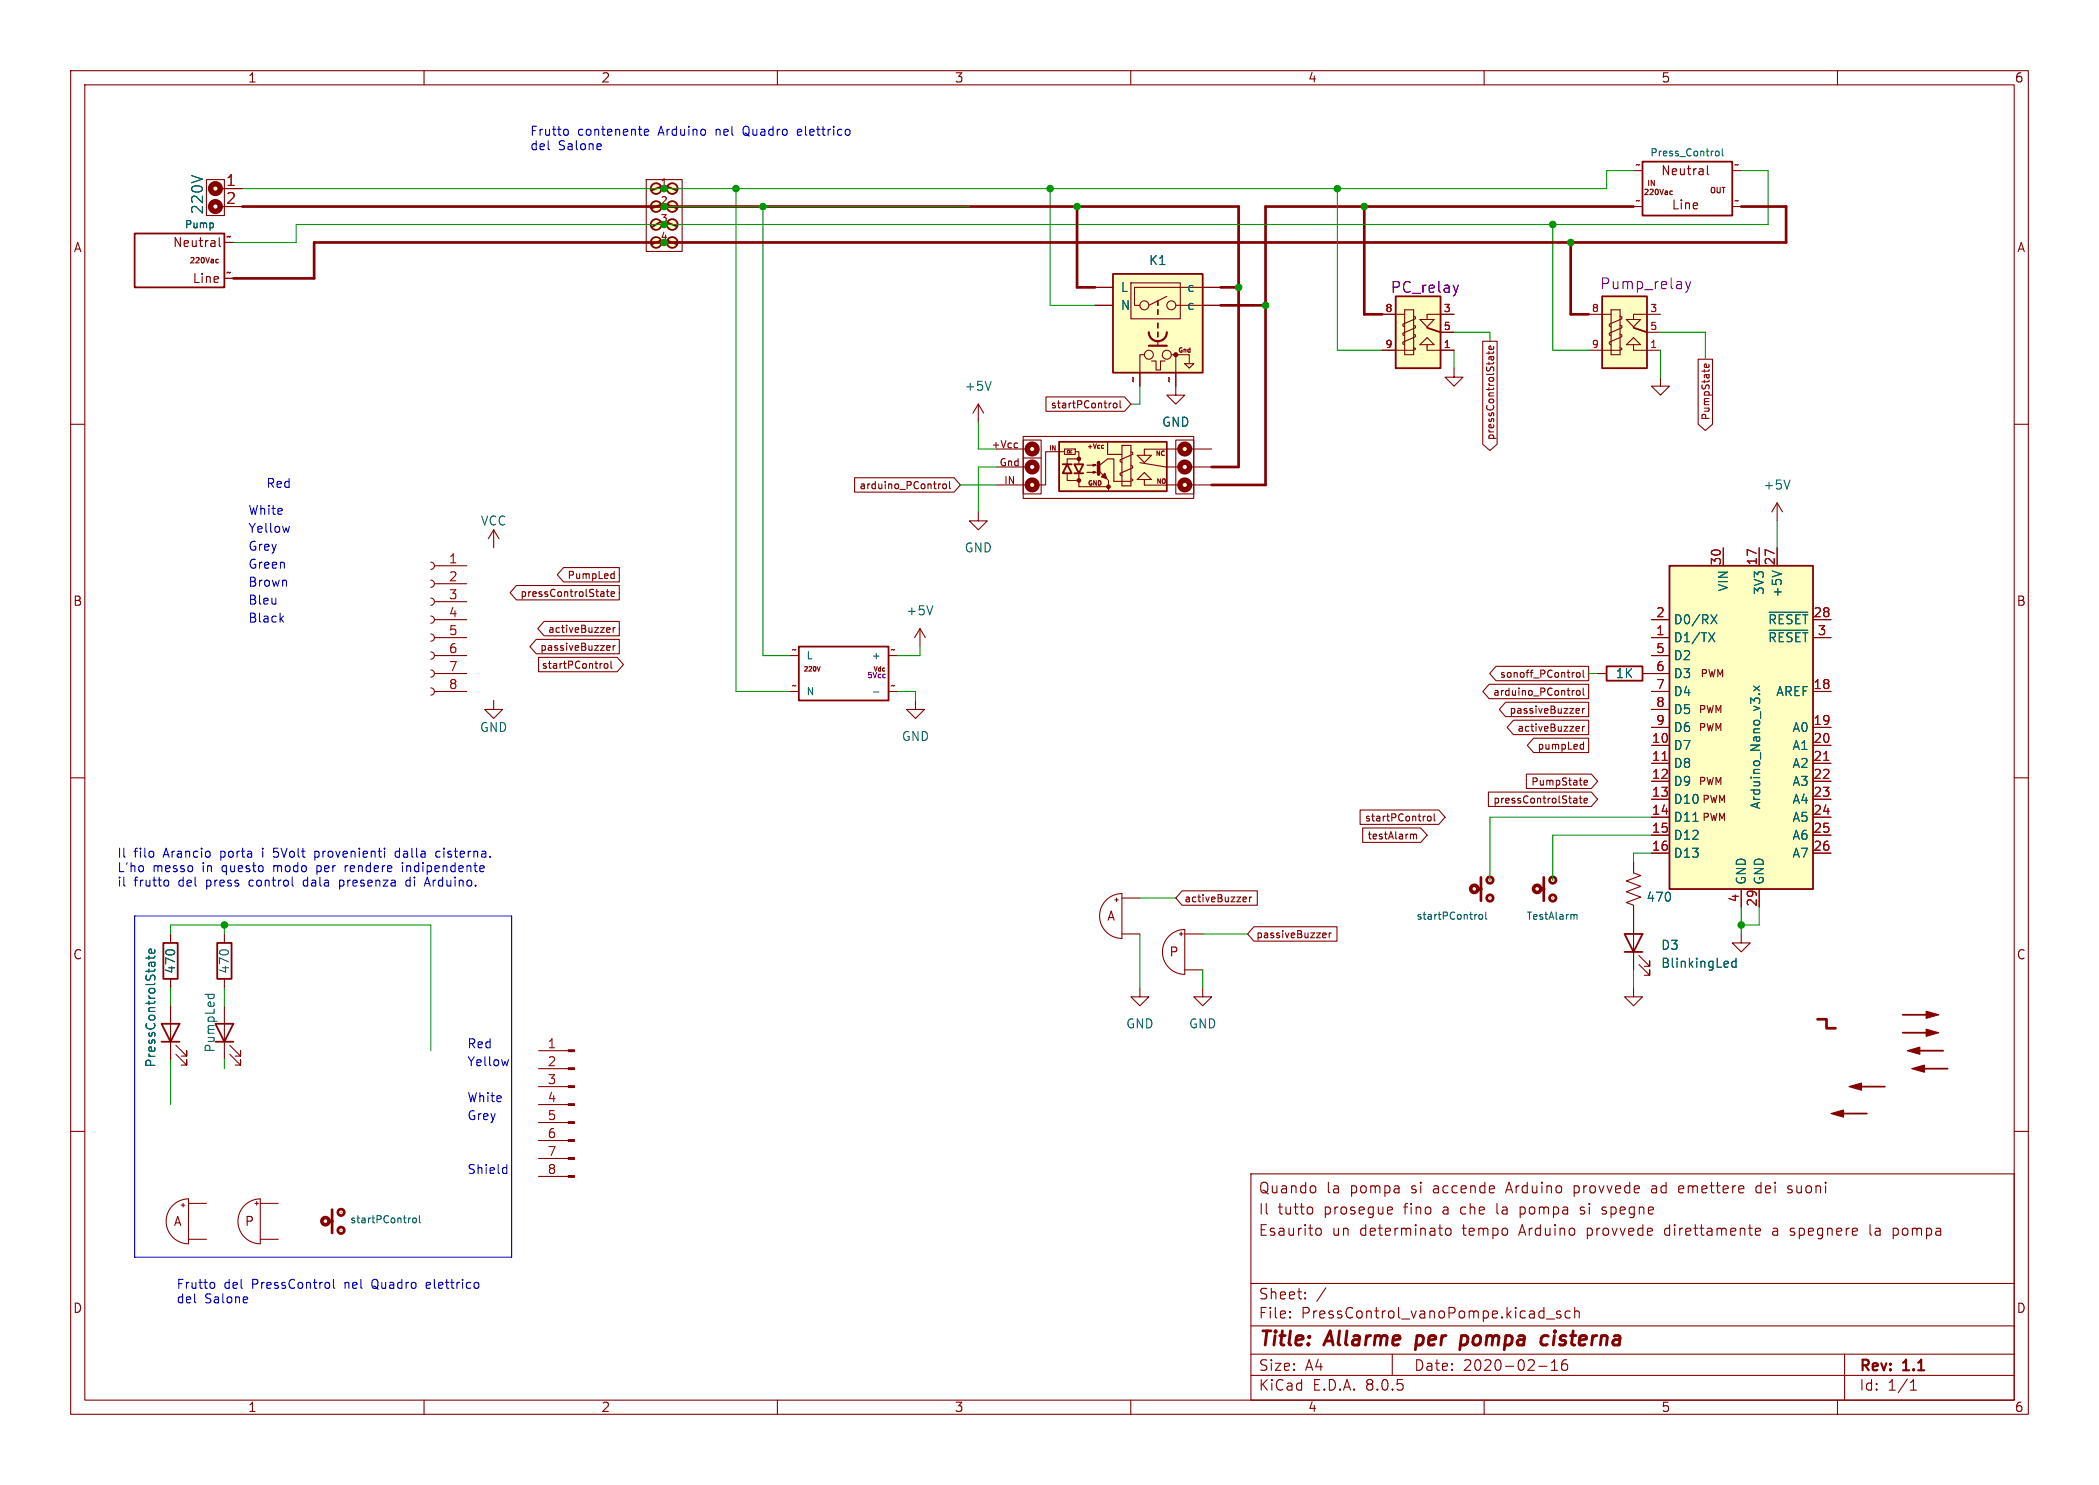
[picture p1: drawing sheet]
<svg xmlns="http://www.w3.org/2000/svg" width="297mm" height="210mm" viewBox="0 0 297 210" stroke-linecap="round" stroke-linejoin="round" font-family="sans-serif">
<g fill="none" stroke="#840000" stroke-width=".15">
<path d="M10 10h277v190h-277zM12 12h273v186h-273zM60 10v2M110 10v2M160 10v2M210 10v2M260 10v2M10 60h2M285 60h2M10 110h2M285 110h2M219.7 124.5h.1"/>
<path d="M219.7 127h.1M10 160h2M76.2 158.8h4.2M76.2 156.2h4.2M76.2 153.7h4.2M76.2 151.1h4.2M76.2 148.6h4.2M285 160h2M76.2 166.4h4.2M76.2 163.8h4.2M76.2 161.3h4.2M177 166h108v32h-108z"/>
<path d="M185.5 170.7l.2 .3v.4l-.2 .3M186 167.8l.2 .2v.4l-.2 .2M186.3 173.8a.41 .41 0 0 1 .7 .2v.4a.41 .41 0 0 1-.7 .2M196.5 170.7l.5 .1v.3l-.7 .1M197 171.6l-.5 .1M204.6 173.8a.41 .41 0 0 1 .4-.1 .41 .41 0 0 1 .3 .3v.4a.41 .41 0 0 1-.4 .3 .41 .41 0 0 1-.4-.3zM215.1 170.7v1.5M215.1 171.6l.1 .1M215.2 170.7l-.1 .1M223.6 171.6l.4 .1M223.8 170.7l-.2 .2 .1 .2 .1 .1M226.7 171.6l.4 .1"/>
<path d="M227.1 170.7l-.4 .1v.1v.2l.4 .1M233.7 168.2v.1v.3M238 167.7h-.3l-.2 .2 .1 .7 .4 .1M238.2 168.1l-.7 .1M248.4 174.2l.7-.1-.1-.3-.4-.1-.2 .2 .1 .7 .1 .1 .4-.1M249 167.7l-.4 .1-.1 .2v.6l.2 .1h.3M250.9 174.2l-.1 .1 .1 .3M253 168.6l.1 .1 .4-.1M253.3 174.6l.4 .1M253.3 174l.2 .2M253.5 173.7l-.2 .2M253.5 167.8l-.3-.1-.2 .2v.2l.5 .2"/>
<path d="M264.6 173.2v1.3l.2 .2M267.9 173.8l.1-.1 .5 .1M267.9 174.6l.1 .1 .5-.1M267.9 173.7v1.5M60 198v2M110 198v2M160 198v2M177 194.5h108M177 191.5h108M177 187.5h108M177 181.5h108M182.5 186.3h.1l-.1 .1"/>
<path d="M182.5 186.3v.1M182.5 185.5v.1M182.5 185.5h.1l-.1 .1M184.7 183.6v.1M184.7 183.6h-.1l.1 .1M184.7 182.8v.1M184.7 182.8h-.1l.1 .1M187.6 182.1l-1.3 2M197 191.5v3M210 198v2M217.7 193.2h1.2M218.8 186.5h1.2"/>
<path d="M219.5 193.8h.9M219.5 192.7l.5-.4v1.5M220.8 185.5l-.3-.1-.3 .2 .1 .2 .5 .2 .1 .1-.1 .2-.1 .1-.5-.1M221.7 192.3a.59 .59 0 0 0-.7 .6v.6l.1 .2 .4 .1 .2-.1 .1-.5-.1-.3h-.5l-.2 .3M222.2 185.5l-.5-.1-.2 .3v.4l.1 .2 .1 .1 .5-.1M222.8 185.5a.37 .37 0 0 1 .7 .1v.8M222.8 184.9v1.5M260 198v2M261 191.5v6.5M270.3 196.6h.9M270.3 195.5l.4-.4v1.5"/>
</g>
<path d="M200.5 188.9l-.2 2M206.6 190.1l.2 .1 .6-.1M206.8 189l.2-.1 .6 .1M218.3 189l.2-.1 .6 .1M218.9 190.1l-.6 .1M219.9 188.9l-.1 1.3" fill="none" stroke="#840000" stroke-width=".4"/>
<g fill="#840000" stroke="#840000" stroke-width=".15">
<path d="M80.4 166.2h.9v.3h-.9z"/>
<path d="M80.4 163.7h.9v.3h-.9z"/>
<path d="M80.4 161.2h.9v.2h-.9z"/>
<path d="M80.4 158.6h.9v.3h-.9z"/>
<path d="M80.4 156.1h.9v.2h-.9z"/>
<path d="M80.4 153.5h.9v.3h-.9z"/>
<path d="M80.4 151h.9v.3h-.9z"/>
<path d="M80.4 148.5h.9v.2h-.9z"/>
</g>
<g fill="none" stroke="#840000" stroke-width=".38">
<path d="M218.4 124.1v3.3"/>
<circle cx="219.7" cy="124.5" r=".46"/>
<circle cx="219.7" cy="127" r=".46"/>
</g>
<g fill="none" stroke="#840000" stroke-width=".51">
<path d="M218.1 125.7h.3"/>
<circle cx="217.5" cy="125.7" r=".51"/>
</g>
<path d="M222.7 129.5l.2-.2 .2 .1v.6" fill="none" stroke="#006464" stroke-width=".15"/>
<path d="M157.5 38.7h12.7v14h-12.7z" fill="#ffffc2"/>
<g fill="none" stroke="#840000" stroke-width=".15">
<path d="M91.4 25.4h5.1v10.2h-5.1zM154.9 43.2h2.6M154.9 40.6h2.6M160 40h7v5.1h-7zM161.9 50.2h-.6v2.5M162.9 51.1h.7v1.2h.6v-1.2h.6M163.8 48.3v.6M165.1 41.9l-2.5 1.3M165.7 50.2h.7v2.5M166.4 50.2h1.9v1.2M166.4 54.6v1.3h1.2l-1.2 1.3-1.3-1.3h1.3M166.4 43.2h6.3"/>
<path d="M167.6 51.4h1.3l-.6 .7zM172.7 40.6h-12.2v2.6h.8M138.4 72.4v1.3h1.3l-1.3 1.2-1.2-1.2h1.2M111.8 92.7h1.2M111.8 97.8h1.2M116.1 94.3l-.3 .6M125.7 92.7h1.3M125.7 97.8h1.3M130.2 88.9l-.8 1.3M130.2 88.9v2.5M130.2 88.9l.7 1.3"/>
<circle cx="161.9" cy="43.2" r=".63"/>
<circle cx="162.6" cy="50.2" r=".63"/>
<circle cx="165.1" cy="50.2" r=".63"/>
<circle cx="165.7" cy="43.2" r=".63"/>
</g>
<g fill="none" stroke="#840000" stroke-width=".25">
<path d="M93.5 31.4l-1.3 .7M93.5 34l-1.3 .5M93.5 29l-1.3 .5M93.5 26.4l-1.3 .5M94.5 34l1.3 .5M94.5 31.5l1.3 .5M94.5 29l1.3 .5M94.5 26.4l1.3 .5M157.5 38.7h12.7v14h-12.7zM163.8 42.5v.7M163.8 43.8v.7M163.8 45.7v.7"/>
<path d="M163.8 47v.6M113 91.4h12.7v7.7h-12.7z"/>
<circle cx="92.8" cy="34.3" r=".76"/>
<circle cx="92.8" cy="29.2" r=".76"/>
<circle cx="92.8" cy="26.7" r=".76"/>
<circle cx="92.8" cy="31.7" r=".76"/>
<circle cx="95.1" cy="29.2" r=".76"/>
<circle cx="95.1" cy="34.3" r=".76"/>
<circle cx="95.1" cy="31.7" r=".76"/>
<circle cx="95.1" cy="26.7" r=".76"/>
</g>
<path d="M162.6 47a1.27 1.27 0 0 0 1.2 1.3 1.27 1.27 0 0 0 1.3-1.3M162.6 48.9h2.5" fill="none" stroke="#840000" stroke-width=".3"/>
<circle cx="166.4" cy="50.2" r=".28" fill="#840000" stroke="#840000" stroke-width=".15"/>
<path d="M123.6 97.9h.8M132 85.7l-.4 1.2" fill="none" stroke="#006464" stroke-width=".15"/>
<g fill="#ffffc2" stroke="#ffffc2" stroke-width=".14">
<circle cx="92.8" cy="34.3" r=".76"/>
<circle cx="92.8" cy="31.7" r=".76"/>
<circle cx="92.8" cy="29.2" r=".76"/>
<circle cx="92.8" cy="26.7" r=".76"/>
<circle cx="95.1" cy="34.3" r=".76"/>
<circle cx="95.1" cy="31.7" r=".76"/>
<circle cx="95.1" cy="29.2" r=".76"/>
<circle cx="95.1" cy="26.7" r=".76"/>
<circle cx="146" cy="68.6" r=".69"/>
<circle cx="146" cy="63.5" r=".69"/>
<circle cx="167.6" cy="68.6" r=".69"/>
<circle cx="167.6" cy="63.5" r=".69"/>
</g>
<path d="M149.9 62.5h15.2v7h-15.2z" fill="#ffffc2"/>
<g fill="none" stroke="#840000" stroke-width=".15">
<path d="M141 68.6h4.4M141 66h4.4M141 63.5h4.4M144 65.2h.1M144 62.7l-.3-.1-.2 .2 .1 .5h.4M144.1 64.9v1M144.1 65.8l-.1 .1M144.8 61.7h24.1v8.8h-24.1zM144.8 62.2h2.5v7.7h-2.5zM144.8 64.8h2.5M150.6 63.9h-2.6v4.7h-1.3M150.6 63.5h1.5v.8h-1.5z"/>
<path d="M151 66.9v1h1.7M152.1 63.9h.6v1.8M152.7 66.9v1.9h4.1M152.7 64.9h-1.7v.8M153.8 66.8h1.3l-.4 .1v-.2l.4 .1M153.8 65.8h1.3l-.4 .1v-.2l.4 .1M155.4 65.9l1.3-1h.9v3.2h2.4l.3-.2v-.1l-.3-.1M156 63h.2M156.2 63.4h-.2M156.7 62.6v1.7h2M156.8 67.9v1.6M158.7 63h1.3v5.7h-1.3z"/>
<path d="M160 65.8l.3 .1v.3l-1.8 .7v.3l.2 .1M160 63.9l.3 .1v.3l-1.8 .7v.3l.2 .1M160.9 67.8l1-1 1 1zM160.9 64.4h2l-1 1zM161.3 65.4l3.8 .7M161.9 67.8v.8h4.9M165.1 66h1.8M165.1 63.5h1.9M165.1 63.5h-3.2v.9M166.4 62.2h2.5v7.7h-2.5zM168.3 68.6h3.1M168.3 66h3.1"/>
<path d="M168.3 63.5h3.1M129.5 99.1v1.2h1.3l-1.3 1.3-1.2-1.3h1.2M24.1 132.1v1.3M24.1 138.4v1.3M31.7 132.1v1.3M31.7 138.4v1.3M231.1 139.7v1.3h1.3l-1.3 1.2-1.2-1.2h1.2M231.1 121.9v1.5l1.1 .4-2.1 .8 2.1 .7-2.1 .8 2.1 .8-2.1 .7 1 .4v1.5M24.1 142.2v7.7M24.9 149.1l1.5 1.5v-.7v.7h-.7M24.9 147.8l1.5 1.6v-.8v.8h-.7M31.7 142.2v7.7"/>
<path d="M32.5 149.1l1.5 1.5v-.7v.7h-.7M32.5 147.8l1.5 1.6v-.8v.8h-.7M24.4 170.5a3.2 3.2 0 0 1 2.3-1v6.4a3.2 3.2 0 0 1-2.9-2 3.2 3.2 0 0 1 .6-3.4zM25.7 170.4h.5M25.9 170.2v.5M26.7 170.2h2.5M26.7 175.3h2.5M34.6 170.5a3.2 3.2 0 0 1 2.2-1v6.4a3.2 3.2 0 0 1-2.9-2 3.2 3.2 0 0 1 .7-3.4zM36.1 170.2h.5M36.3 169.9v.5M36.8 170.2h2.6M36.8 175.3h2.6"/>
<path d="M48.3 171.5h.1M48.3 174h.1"/>
</g>
<g fill="none" stroke="#840000" stroke-width=".76">
<circle cx="146" cy="68.6" r=".69"/>
<circle cx="146" cy="66" r=".69"/>
<circle cx="146" cy="63.5" r=".69"/>
<circle cx="167.6" cy="68.6" r=".69"/>
<circle cx="167.6" cy="66" r=".69"/>
<circle cx="167.6" cy="63.5" r=".69"/>
</g>
<g fill="none" stroke="#840000" stroke-width=".25">
<path d="M149.9 62.5h15.2v7h-15.2zM150.4 65.7h1.2M151 65.7l.6 1.2h-1.2zM152 65.7h1.3l-.6 1.2zM152 66.9h1.3M23.1 133.4h2v5h-2zM30.7 133.4h2.1v5h-2.1zM22.9 144.8h2.5l-1.3 2.5zM22.9 147.3h2.5M30.5 144.8h2.5l-1.3 2.5zM30.5 147.3h2.5M260.1 157.5h4.1"/>
<path d="M262.6 153.7h4.1M269.2 143.5h4.1M269.2 146.1h4.1M270.9 148.6h4.1M271.5 151.1h4.1"/>
</g>
<g fill="#840000" stroke="#840000" stroke-width=".15">
<path d="M155.6 66.7l1.2 1.2z"/>
<path d="M155.8 67.4l.5-.5 .3 .8z"/>
<path d="M272.5 143l1.8 .5-1.8 .5z"/>
<path d="M269.9 148.6l1.8-.5v1z"/>
<path d="M272.5 145.5l1.8 .6-1.8 .5z"/>
<path d="M261.6 153.7l1.8-.5v1z"/>
<path d="M259.1 157.5l1.8-.5v1z"/>
<path d="M270.5 151.1l1.8-.5v1z"/>
<circle cx="152.7" cy="67.9" r=".25"/>
<circle cx="152.7" cy="64.9" r=".25"/>
<circle cx="156.8" cy="68.8" r=".25"/>
</g>
<g fill="none" stroke="#840000" stroke-width=".51">
<path d="M155.4 65.4v1.7M46.6 172.7h.4"/>
<circle cx="46.1" cy="172.7" r=".51"/>
</g>
<g fill="none" stroke="#840000" stroke-width=".38">
<path d="M47 171.1v3.3"/>
<circle cx="48.3" cy="171.5" r=".46"/>
<circle cx="48.3" cy="174" r=".46"/>
</g>
<path d="M21.1 135.2v.5M21.4 136.1v.1M21.9 136.1v.1M21.9 134.3v.3l-.2 .2h-.6v-.5l.3-.1 .1 .6M21.9 136.1h-.6l-.2 .2M21.9 135.2v.2l-.2 .1h-1.1M29 140.6h1.3M29.5 140.6v.4M30.2 140.6l.1 .4M58.5 172.3h.2l.2 .1v.3l-.2 .2h-.2l-.1-.2zM59.4 171.9v.9l.1 .1" fill="none" stroke="#006464" stroke-width=".15"/>
<path d="M236.2 80h20.3v45.7h-20.3z" fill="#ffffc2"/>
<path d="M19 33h12.7v7.6h-12.7zM232.4 22.9h12.7v7.6h-12.7zM227.3 94.2h5.1v2.1h-5.1zM236.2 80h20.3v45.7h-20.3zM229.9 132.1h2.5l-1.3 2.5zM229.9 134.6h2.5" fill="none" stroke="#840000" stroke-width=".25"/>
<g fill="none" stroke="#840000" stroke-width=".15">
<path d="M30.6 37.1h.3M30.6 36.7h.3M31.7 39.4h1.3M31.7 34.3h1.3M231.1 29.2h1.3M231.1 24.1h1.3M236.3 27.5h.3M236.3 27.1h.3M245.1 29.2h1.3M245.1 24.1h1.3M234.9 53.3v1.3h1.3l-1.3 1.3-1.2-1.3h1.2M61 79.5a.51 .51 0 0 1 .5 .5 .51 .51 0 0 1-.5 .5"/>
<path d="M69.8 74.9l.8 1.3M69.8 74.9v2.6M69.8 74.9l-.7 1.3M243.8 77.5v2.5M248.9 77.5v2.5M251.5 71.1v2.6M251.5 77.5v2.5M251.5 71.1l-.8 1.3M251.5 71.1l.7 1.3M61 97.3a.51 .51 0 0 1 .5 .5 .51 .51 0 0 1-.5 .5M61 94.7a.51 .51 0 0 1 .5 .6 .51 .51 0 0 1-.5 .5M61 92.2a.51 .51 0 0 1 .5 .5 .51 .51 0 0 1-.5 .5"/>
<path d="M61 89.7a.51 .51 0 0 1 .5 .5 .51 .51 0 0 1-.5 .5M61 87.1a.51 .51 0 0 1 .5 .5 .51 .51 0 0 1-.5 .5M61 84.6a.51 .51 0 0 1 .5 .5 .51 .51 0 0 1-.5 .5M61 82a.51 .51 0 0 1 .5 .6 .51 .51 0 0 1-.5 .5M61.5 90.2h4.5M61.5 97.8h4.5M61.5 87.6h4.5M61.5 92.7h4.5M61.5 95.3h4.5M61.5 85.1h4.5M61.5 82.6h4.5M61.5 80h4.5"/>
<path d="M69.8 99.1v1.2h-1.2l1.2 1.3 1.3-1.3h-1.3M226.1 95.3h1.2M232.4 95.3h3.8M233.7 90.2h2.5M233.7 97.8h2.5M233.7 87.6h2.5M233.7 92.7h2.5M256.5 90.2h2.6M256.5 97.8h2.6M256.5 87.6h2.6M233.7 105.4h2.5M233.7 108h2.5"/>
<path d="M233.7 110.5h2.5M233.7 113h2.5M233.7 115.6h2.5M233.7 118.1h2.5M233.7 102.9h2.5M233.7 100.3h2.5M256.5 105.4h2.6M256.5 108h2.6M256.5 110.5h2.6M256.5 113h2.6M256.5 115.6h2.6M256.5 118.1h2.6"/>
<path d="M256.5 102.9h2.6M156.5 127.3a3.2 3.2 0 0 1 2.2-.9v6.3a3.2 3.2 0 0 1-2.9-1.9 3.2 3.2 0 0 1 .7-3.5zM157.7 127.3h.5M158 127v.5M158.7 127h2.6M158.7 132.1h2.6M161.3 139.7v1.3h1.3l-1.3 1.2-1.3-1.2h1.3M165.4 132.4a3.2 3.2 0 0 1 2.2-1v6.4a3.2 3.2 0 0 1-2.9-2 3.2 3.2 0 0 1 .7-3.4zM166.9 132.1h.5M167.1 131.8v.5M167.6 132.1h2.6M167.6 137.2h2.6"/>
<path d="M170.2 139.7v1.3h1.2l-1.2 1.2-1.3-1.2h1.3M210.8 124.5h.1M210.8 127h.1M231.1 129.5v7.7M231.9 136.4l1.5 1.5v-.7v.7h-.7M231.9 135.1l1.5 1.6v-.8v.8h-.7M233.7 120.7h2.5M246.4 132.1v1.3h1.2l-1.2 1.2-1.3-1.2h1.3M246.4 125.7v2.6M248.9 125.7v2.6M256.5 120.7h2.6"/>
</g>
<g fill="none" stroke="#006464" stroke-width=".15">
<path d="M30.1 31.6v.5M242.7 21.6l.2-.2h.3l.1 .2-.1 .4-.3 .1-.2-.2M243.7 21v.9l.1 .2M253.3 67.9l-.4 1.3M241.8 89.5l.8 1.2M242.1 86.9l.8 1.3M242.6 89.5l-.8 1.2M242.9 86.9l-.8 1.3M248.1 97l.9 .7M248.9 98.2h.1M249 97l-.9 .7M250.3 86.6h5.5"/>
<path d="M250.3 89.1h5.5M250.8 80.7l1.2 .5M239.5 116.1h.8M209.3 129.4l.2-.1 .2 .1 .1 .4-.1 .2h-.2l-.2-.1zM210.2 129v.9l.2 .1M245.6 135.5v1.3M245.6 136l-.3-.1-.3 .3v.3l.2 .2h.4"/>
</g>
<path d="M235.2 107.5h.7M258.1 107.5h.7" fill="none" stroke="#a90000" stroke-width=".15"/>
<g fill="none" stroke="#840000" stroke-width=".38">
<path d="M209.5 124.1v3.3M257.2 144.1h1.2v1.3h1.3"/>
<circle cx="210.8" cy="127" r=".46"/>
<circle cx="210.8" cy="124.5" r=".46"/>
</g>
<path d="M31 33.6v1.1l.2 .2M241.6 23.4v1.1l.2 .2" fill="none" stroke="#840000" stroke-width=".16"/>
<g fill="none" stroke="#840000" stroke-width=".51">
<path d="M209.2 125.7h.3"/>
<circle cx="208.6" cy="125.7" r=".51"/>
</g>
<path d="M226.7 41.9h6.3v10.2h-6.3z" fill="#ffffc2"/>
<path d="M226.7 41.9h6.3v10.2h-6.3zM231.1 46.4l1.9 .6" fill="none" stroke="#840000" stroke-width=".25"/>
<path d="M205.7 52.1v1.2h-1.2l1.2 1.3 1.3-1.3h-1.3M224.8 44.5h3.2M228 43.8h1.2v6.4h-1.2zM229.2 49.1l.3 .2v.1l-.3 .1h-4.4M229.2 47.2l.3 .2v.2l-1.8 .8v.2l.3 .2M229.2 46l.3 .1v.3l-1.8 .7v.3l.3 .1M229.2 44.7l.3 .1v.3l-1.8 .7v.3l.3 .1M230.1 48.7l1-.9 1 .9zM230.1 45.2h2l-1 1zM231.1 48.7v.8h3.8M233 47h1.9M234.9 44.5h-3.8v.6" fill="none" stroke="#840000" stroke-width=".15"/>
<path d="M238.5 39.8l.4 1M239.2 39.8l-.3 1M238.9 40.8l-.2 .4-.2 .1" fill="none" stroke="#840084" stroke-width=".15"/>
<path d="M197.5 41.9h6.3v10.2h-6.3z" fill="#ffffc2"/>
<path d="M197.5 41.9h6.3v10.2h-6.3zM201.9 46.4l1.9 .6" fill="none" stroke="#840000" stroke-width=".25"/>
<g fill="none" stroke="#840000" stroke-width=".15">
<path d="M29.2 25.4h2.5v5.1h-2.5zM31.1 26.7h3.2M31.1 29.2h3.2M31.7 39.4h1.3M31.7 34.3h1.3M138.4 57.2l-.7 1.2M138.4 57.2v2.5M138.4 57.2l.8 1.2M148 56.1h11.1l.9 1.1-.9 1h-11.1zM154.9 40.6h2.6M154.9 43.2h2.6M157.1 57h.1"/>
<path d="M157.6 57.1l.1-.1 .3 .1 .1 .4-.1 .1-.3 .1-.1-.1zM158.5 56.7v.8l.1 .2M170.2 40.6h2.5M170.2 43.2h2.5M195.6 44.5h3.2M198.8 43.8h1.2v6.4h-1.2zM200 49.1l.3 .2v.1l-.3 .1h-4.4M200 47.2l.3 .2v.2l-1.8 .8v.2l.3 .2M200 46l.3 .1v.3l-1.8 .7v.3l.3 .1M200 44.7l.3 .1v.3l-1.8 .7v.3l.3 .1M200.9 48.7l1-.9 1 .9zM200.9 45.2h2l-1 1z"/>
<path d="M201.9 48.7v.8h3.8M203.8 47h1.9M205.7 44.5h-3.8v.6M209.8 48.3h2v14.5l-1 .9-1-.9zM210.7 49.7v.4M210.9 50.4l.1 .4M211.3 49l.1 .3-.2 .1h-.5v-.4l.2-.1 .1 .5M211.3 50.4l.1 .4M211.4 50.4h-.6l-.1 .2v.2M211.4 49.7l-.2 .3h-.9M240.3 50.8h2v9.2l-1 .9-1-.9zM241.8 51.5v.3l-.1 .2-.5-.1v-.4h.2l.1 .5"/>
<path d="M120.9 67.6h14.1l.9 1-.9 1h-14.1zM133.1 68.4l-.2 .1M133.4 68.5l.2-.1 .3 .1v.4l-.1 .2h-.2l-.2-.1zM134.4 68.1v.9l.1 .1M243.8 77.5v2.5M248.9 77.5v2.5M251.5 77.5v2.5M73.1 82.8h14.5v2h-14.5l-.9-1zM75.9 90.4h11.7v2.1h-11.7l-.9-1.1zM76.2 93h11.1l.9 1-.9 1h-11.1zM77 87.9h10.6v2h-10.6l-.9-1zM79.7 80.3h7.9v2h-7.9l-.8-1z"/>
<path d="M85.1 83.7h.2l.2 .1v.6M85.5 84.3l-.4 .1M85.5 83.9l-.4 .1M85.6 93.9l.2-.1 .2 .2v.3l-.2 .2h-.2l-.1-.2zM85.8 83.7h.4M85.9 83.3v.9l.3 .2M86 91.3h.3v.2l-.5 .1M86 88.8h.3v.2l-.5 .1M86.3 91.9l-.3 .1M86.3 89.4h-.3M86.5 93.5v.9l.1 .1M86.5 84l.5-.1-.1-.2h-.3l-.1 .1v.5h.4"/>
<path d="M86.6 81.1l.3 .1M86.8 88.8v.6M86.8 91.3v.7M86.9 80.8v1M86.9 81.8h-.3M87.1 91.3l-.3 .2M87.1 88.8l-.3 .2M210.7 96.8h14.1v2h-14.1l-.9-1zM211.7 94.2h13.1v2.1h-13.1l-.9-1zM213 99.3h11.8v2h-11.8l-.9-1zM222.8 97.6l-.3 .1M222.8 95.1l-.2 .1"/>
<path d="M223.1 95.2l.1-.1 .3 .1 .1 .4-.1 .1-.3 .1-.1-.1zM223.1 97.7l.3-.1 .2 .2v.3l-.2 .2h-.3v-.2zM224 97.3v.9l.2 .1M224 94.8v.8l.2 .2M226.1 95.3h1.2M232.4 95.3h3.8M233.7 90.2h2.5M233.7 97.8h2.5M233.7 87.6h2.5M233.7 92.7h2.5M256.5 90.2h2.6M256.5 97.8h2.6"/>
<path d="M256.5 87.6h2.6M192.5 114.6h11.1l.9 1-.9 1h-11.1zM192.8 117.1h8.2l.9 1-.9 1h-8.2zM199.7 118l.3 .1M200 118.1l.2-.1h.2v.6M200 118.1v.5M201.6 115.4h.1M202.1 115.5l.2-.1 .2 .2v.3l-.2 .2h-.2l-.1-.2zM202.9 115.1v.9l.2 .1M210.6 112h14.6l.9 1-.9 1h-14.6zM214.1 101.9h10.7v2h-10.7l-.8-1zM216 109.5h9.2l.9 1-.9 1h-9.2z"/>
<path d="M217 104.4h7.8v2h-7.8l-.9-1zM222.8 112.9h.2l.1 .1v.6M223.1 113.5l-.3 .1M223.1 113.1l-.3 .1M223.1 100.2h.3l.1 .2-.5 .1M223.1 102.7l.3 .1 .1 .2-.5 .1M223.4 100.8l-.3 .1M223.4 103.4h-.3M223.5 112.9h.3M223.6 112.5v.9l.2 .2M223.7 105.9h.4M223.7 105.3h.4"/>
<path d="M223.9 100.2v.7M223.9 102.7v.7M224.1 104.9v1M224.1 113.2l.5-.1v-.2h-.3l-.2 .1 .1 .5h.4M224.1 110.7l.5-.1v-.2l-.3-.1-.2 .2 .1 .5h.4M224.2 100.2l-.3 .2M224.2 102.7l-.3 .2M233.7 105.4h2.5M233.7 108h2.5M233.7 110.5h2.5M233.7 113h2.5M233.7 115.6h2.5"/>
<path d="M233.7 118.1h2.5M233.7 102.9h2.5M233.7 100.3h2.5M256.5 105.4h2.6M256.5 108h2.6M256.5 110.5h2.6M256.5 113h2.6M256.5 115.6h2.6M256.5 118.1h2.6M256.5 102.9h2.6M24.1 132.1v1.3M24.1 138.4v1.3"/>
<path d="M167.3 126h10.6v2h-10.6l-.9-1zM176 126.9h.3l.1 .2-.5 .1M176.3 127.5h-.3M176.8 126.9v.6M177.1 126.9l-.3 .2M177.4 131.1h11.8v2h-11.8l-.9-1zM187.3 131.9l.3 .1v.2l-.4 .1M187.6 132.6h-.3M188.1 131.9v.7M188.4 131.9l-.3 .2M231.1 121.9v1.3M231.1 128.3v3.8"/>
<path d="M231.1 134.6v2.6M233.7 120.7h2.5M246.4 125.7v2.6M248.9 125.7v2.6M256.5 120.7h2.6M24.1 142.2v2.6M24.1 147.3v2.6"/>
</g>
<path d="M206.4 40.3l-.4 1" fill="none" stroke="#840084" stroke-width=".15"/>
<circle cx="30.5" cy="26.7" r=".69" fill="#ffffc2" stroke="#ffffc2" stroke-width=".14"/>
<g fill="none" stroke="#840000" stroke-width=".76">
<circle cx="30.5" cy="26.7" r=".69"/>
<circle cx="30.5" cy="29.2" r=".69"/>
</g>
<g fill="none" stroke="#006464" stroke-width=".15">
<path d="M30.1 31.6v.5M140.2 53.9l-.4 1.3M241.8 89.5l.8 1.2M242.1 86.9l.8 1.3M242.6 89.5l-.8 1.2M242.9 86.9l-.8 1.3M248.1 97l.9 .7M248.9 98.2h.1M249 97l-.9 .7M250.3 86.6h5.5M250.3 89.1h5.5M250.8 80.7l1.2 .5"/>
<path d="M239.5 116.1h.8M21.1 135.2v.5M21.4 136.1v.1M21.9 136.1v.1M21.9 134.3v.3l-.2 .2h-.6v-.5l.3-.1 .1 .6M21.9 136.1h-.6l-.2 .2M21.9 135.2v.2l-.2 .1h-1.1M245.6 135.5v1.3M245.6 136l-.3-.1-.3 .3v.3l.2 .2h.4"/>
</g>
<g fill="none" stroke="#0000c2" stroke-width=".15">
<path d="M80 18.3h.3l.1 .2v.5l-.4 .1M91.2 18.7l.6-.1-.1-.3h-.3l-.2 .2v.6h.5M113 18.3l-.2 .2v.5l.2 .1M113.4 18.6l-.6 .1M120.2 18.4v.6M85 20.4l.1 .2-.6 .2M41 74.4l-.3 .9M39.7 87.5l.4 .5M40.1 87.1l-.5 .5M37.2 120v.1M39.3 120h-.6v.6l.2-.2M19 129.5h53.4v48.3h-53.4z"/>
<path d="M23.4 124.5h.3l.2 .2-.1 .5-.4 .1M37.2 120.4v.8M38.7 121.1l.2 .1M41.4 125.3h.1M43 124.5l-.1 .2v.4l.1 .2M44.5 120.4v1.3M44.5 121.2h.4M44.9 122.4v1.3M44.9 123.2l.1 .1M44.9 120.4h-.4M45 122.4l-.1 .1M48.1 125.3h.3"/>
<path d="M48.1 124.5v1.2M48.4 124.5h-.3M48.8 122.4v.9M49.2 122.4l-.2 .1-.2 .2M56.5 120.4h-.3l-.3 .2v.4l.1 .2h.5M56.9 122v.1M56.9 122.4v.9M58 124.5h-.3l-.3 .2v.4l.2 .2h.4M60 125.3l.5-1.3 .4 1.3M60.2 125h.6M62.3 120.4h-.4l-.2 .2v.4l.1 .2h.5M71.9 149.9l-.2 .8"/>
<path d="M71.3 165.1l.4 .1M71.7 164.7v1.3M71.7 165.9l-.4 .1M30 181.4h.3l.1 .2-.1 .5-.3 .1M35 183.5v.2l-.6 .1M46.4 181.4l.2 .2v.4l-.2 .2M47.2 180.9v1.1l.2 .2M60.5 181.4l-.2 .1v.5l.2 .2M60.9 181.7l-.6 .1M67.7 181.5v.6"/>
</g>
<g fill="none" stroke="#009600" stroke-width=".15">
<path d="M94 34.3h110.5M94 29.2h43.2M104.1 26.7v71.1h7.7M107.9 29.2v63.5h3.9M148.6 26.7v16.5h6.3M189.2 26.7v22.8h6.4M219.7 31.8v17.7h5.1M231.1 24.1h-3.8v2.6h-193M246.4 24.1h3.8v7.7h-208.3v2.5h-8.9M138.4 59.7v3.8h2.6M161.3 54.6v2.6h-1.3M205.7 47h5.1v1.3"/>
<path d="M205.7 49.5v2.6M234.9 47h6.4v3.8M234.9 49.5v3.8M135.9 68.6h5.1M141 66h-2.6v6.4M251.5 73.7v3.8M127 97.8h2.5v1.3M130.2 91.4v1.3h-3.2M224.8 95.3h1.3M233.7 118.1h-14v6.4M233.7 115.6h-22.9v8.9M24.1 132.1v-1.3h36.9v17.8"/>
<path d="M24.1 139.7v2.5M31.7 130.8v1.3M31.7 139.7v2.5M161.3 132.1v7.6M161.3 127h5.1M170.2 137.2v2.5M170.2 132.1h6.3M231.1 137.2v2.5M233.7 120.7h-2.6v1.2M246.4 128.3v3.8M248.9 128.3v2.5h-2.5M24.1 149.9v6.3"/>
<path d="M31.7 149.9v1.2"/>
</g>
<path d="M34.3 29.2h141v36.8h-3.9M152.4 29.2v11.4h2.5M193 29.2v15.3h2.6M222.2 34.3v10.2h2.6M231.1 29.2h-52v39.4h-7.7M246.4 29.2h6.3v5.1h-208.3v5.1h-11.4M172.7 40.6h2.6M172.7 43.2h6.4" fill="none" stroke="#840000" stroke-width=".38"/>
<path d="M235.2 107.5h.7M258.1 107.5h.7" fill="none" stroke="#a90000" stroke-width=".15"/>
<g fill="#009600" stroke="#009600" stroke-width=".15">
<circle cx="219.7" cy="31.8" r=".46"/>
<circle cx="222.2" cy="34.3" r=".46"/>
<circle cx="175.3" cy="40.6" r=".46"/>
<circle cx="31.7" cy="130.8" r=".46"/>
<circle cx="193" cy="29.2" r=".46"/>
<circle cx="189.2" cy="26.7" r=".46"/>
<circle cx="94" cy="31.8" r=".46"/>
<circle cx="94" cy="34.3" r=".46"/>
<circle cx="94" cy="26.7" r=".46"/>
<circle cx="94" cy="29.2" r=".46"/>
<circle cx="104.1" cy="26.7" r=".46"/>
<circle cx="246.4" cy="130.8" r=".46"/>
<circle cx="152.4" cy="29.2" r=".46"/>
<circle cx="148.6" cy="26.7" r=".46"/>
<circle cx="179.1" cy="43.2" r=".46"/>
<circle cx="107.9" cy="29.2" r=".46"/>
</g>
<g font-size="2.8" fill="#840000">
<text x="178" y="190.9">Title:</text>
<text x="187.7" y="190.9">Allarme</text>
<text x="201.2" y="190.9">per</text>
<text x="208.3" y="190.9">pompa</text>
<text x="220.5" y="190.9">cisterna</text>
</g>
<g font-size="2.1" fill="#a90000">
<text x="31.9" y="26.4">1</text>
<text x="31.9" y="29">2</text>
</g>
<text font-size="2.1" fill="#006464" x="28.9" y="30.4" transform="rotate(-90 28.9 30.4)">220V</text>
<g font-size="2.1" fill="#840084">
<text x="196.7" y="41.6">PC_relay</text>
<text x="226.3" y="41.1">Pump_relay</text>
</g>
<g font-size="2.1" fill="#840000">
<text x="178" y="172">Il</text>
<text x="178" y="169">Quando</text>
<text x="180.8" y="172">tutto</text>
<text x="187.4" y="172">prosegue</text>
<text x="187.7" y="169">la</text>
<text x="191.1" y="169">pompa</text>
<text x="198.8" y="172">fino</text>
<text x="199.8" y="169">si</text>
<text x="203.1" y="169">accende</text>
<text x="204.4" y="172">a</text>
<text x="207.1" y="172">che</text>
<text x="212.3" y="172">la</text>
<text x="213.6" y="169">Arduino</text>
<text x="215.7" y="172">pompa</text>
<text x="223.2" y="169">provvede</text>
<text x="224.5" y="172">si</text>
<text x="227.7" y="172">spegne</text>
<text x="234.4" y="169">ad</text>
<text x="238.4" y="169">emettere</text>
<text x="249.5" y="169">dei</text>
<text x="254.1" y="169">suoni</text>
<text x="178" y="175">Esaurito</text>
<text x="188.4" y="175">un</text>
<text x="192.5" y="175">determinato</text>
<text x="207.1" y="175">tempo</text>
<text x="215.3" y="175">Arduino</text>
<text x="224.9" y="175">provvede</text>
<text x="236.1" y="175">direttamente</text>
<text x="251.5" y="175">a</text>
<text x="254.2" y="175">spegnere</text>
<text x="265.6" y="175">la</text>
<text x="269" y="175">pompa</text>
<text x="178" y="184">Sheet:</text>
<text x="178" y="186.7">File:</text>
<text x="184.1" y="186.7">PressControl_vanoPompe.kicad_sch</text>
<text x="178" y="196.9">KiCad</text>
<text x="178" y="194.1">Size:</text>
<text x="184.7" y="194.1">A4</text>
<text x="185.7" y="196.9">E.D.A.</text>
<text x="193.3" y="196.9">8.0.5</text>
<text x="200" y="194.1">Date:</text>
<text x="207" y="194.1">2020-02-16</text>
<text x="263" y="194.3">Rev:</text>
<text x="263" y="196.9">Id:</text>
<text x="267.1" y="196.9">1/1</text>
<text x="269.4" y="194.3">1.1</text>
</g>
<g font-size="1.8" fill="#840000">
<text x="35" y="11.9">1</text>
<text x="85" y="11.9">2</text>
<text x="135" y="11.9">3</text>
<text x="185" y="11.9">4</text>
<text x="235" y="11.9">5</text>
<text x="285" y="11.9">6</text>
<text x="234.9" y="25">Neutral</text>
<text x="236.5" y="29.8">Line</text>
<text x="10.3" y="35.9">A</text>
<text x="24.4" y="35.2">Neutral</text>
<text x="285.3" y="35.9">A</text>
<text x="27.2" y="40.2">Line</text>
<text x="10.3" y="85.9">B</text>
<text x="285.3" y="85.9">B</text>
<text x="156.6" y="130.4">A</text>
<text x="10.3" y="135.9">C</text>
<text x="165.4" y="135.5">P</text>
<text x="285.3" y="135.9">C</text>
<text x="24.5" y="173.6">A</text>
<text x="34.6" y="173.6">P</text>
<text x="10.3" y="185.9">D</text>
<text x="285.3" y="185.9">D</text>
<text x="35" y="199.9">1</text>
<text x="85" y="199.9">2</text>
<text x="135" y="199.9">3</text>
<text x="185" y="199.9">4</text>
<text x="235" y="199.9">5</text>
<text x="285" y="199.9">6</text>
</g>
<g font-size="1.8" fill="#0000c2">
<text x="74.9" y="19.3">Frutto</text>
<text x="74.9" y="21.3">del</text>
<text x="79" y="21.3">Salone</text>
<text x="81.7" y="19.3">contenente</text>
<text x="93.3" y="19.3">Arduino</text>
<text x="101.5" y="19.3">nel</text>
<text x="105.6" y="19.3">Quadro</text>
<text x="113.5" y="19.3">elettrico</text>
<text x="37.6" y="69.1">Red</text>
<text x="35.1" y="72.9">White</text>
<text x="35.1" y="78">Grey</text>
<text x="35.1" y="75.4">Yellow</text>
<text x="35.1" y="83.1">Brown</text>
<text x="35.1" y="80.5">Green</text>
<text x="35.1" y="85.6">Bleu</text>
<text x="35.1" y="88.1">Black</text>
<text x="16.5" y="121.4">Il</text>
<text x="16.5" y="123.4">L'ho</text>
<text x="16.5" y="125.5">il</text>
<text x="19" y="121.4">filo</text>
<text x="19" y="125.5">frutto</text>
<text x="21.6" y="123.4">messo</text>
<text x="23.3" y="121.4">Arancio</text>
<text x="25.4" y="125.5">del</text>
<text x="28.8" y="123.4">in</text>
<text x="29.5" y="125.5">press</text>
<text x="31.5" y="121.4">porta</text>
<text x="31.7" y="123.4">questo</text>
<text x="35.7" y="125.5">control</text>
<text x="39.2" y="123.4">modo</text>
<text x="39.4" y="121.4">5Volt</text>
<text x="43.6" y="125.5">dala</text>
<text x="45.4" y="121.4">provenienti</text>
<text x="45.5" y="123.4">per</text>
<text x="48.9" y="125.5">presenza</text>
<text x="49.7" y="123.4">rendere</text>
<text x="57" y="121.4">dalla</text>
<text x="58" y="123.4">indipendente</text>
<text x="58.5" y="125.5">di</text>
<text x="61.4" y="125.5">Arduino.</text>
<text x="62.9" y="121.4">cisterna.</text>
<text x="66" y="148.3">Red</text>
<text x="66" y="150.9">Yellow</text>
<text x="66" y="156">White</text>
<text x="66" y="158.5">Grey</text>
<text x="66" y="166.1">Shield</text>
<text x="24.9" y="182.4">Frutto</text>
<text x="24.9" y="184.4">del</text>
<text x="29" y="184.4">Salone</text>
<text x="31.7" y="182.4">del</text>
<text x="35.8" y="182.4">PressControl</text>
<text x="49" y="182.4">nel</text>
<text x="53.1" y="182.4">Quadro</text>
<text x="61" y="182.4">elettrico</text>
</g>
<g font-size="1.8" fill="#006464">
<text x="158.5" y="41.5">L</text>
<text x="162.5" y="37.7">K1</text>
<text x="167.9" y="41.5">c</text>
<text x="158.5" y="44">N</text>
<text x="167.9" y="44">c</text>
<text x="136.4" y="55.5">+5V</text>
<text x="164.3" y="60.6">GND</text>
<text x="249.4" y="69.4">+5V</text>
<text x="67.9" y="74.5">VCC</text>
<text x="136.4" y="78.3">GND</text>
<text x="244.7" y="83.7" transform="rotate(-90 244.7 83.7)">VIN</text>
<text x="128.1" y="87.2">+5V</text>
<text x="236.7" y="88.5">D0/RX</text>
<text x="249.8" y="84.2" transform="rotate(-90 249.8 84.2)">3V3</text>
<text x="250.1" y="88.5">~{RESET}</text>
<text x="252.3" y="84.6" transform="rotate(-90 252.3 84.6)">+5V</text>
<text x="236.7" y="91">D1/TX</text>
<text x="236.7" y="93.6">D2</text>
<text x="250.1" y="91">~{RESET}</text>
<text x="228.5" y="96.1">1K</text>
<text x="236.7" y="96.1">D3</text>
<text x="236.7" y="98.7">D4</text>
<text x="236.7" y="101.2">D5</text>
<text x="251.2" y="98.7">AREF</text>
<text x="67.8" y="103.7">GND</text>
<text x="127.5" y="105">GND</text>
<text x="236.7" y="106.3">D7</text>
<text x="236.7" y="103.7">D6</text>
<text x="253.5" y="103.7">A0</text>
<text x="253.5" y="106.3">A1</text>
<text x="236.7" y="108.8">D8</text>
<text x="236.7" y="111.4">D9</text>
<text x="236.7" y="113.9">D10</text>
<text x="253.5" y="108.8">A2</text>
<text x="253.5" y="111.4">A3</text>
<text x="253.5" y="113.9">A4</text>
<text x="236.7" y="116.4">D11</text>
<text x="236.7" y="119">D12</text>
<text x="249.3" y="114.5" transform="rotate(-90 249.3 114.5)">Arduino_Nano_v3.x</text>
<text x="253.5" y="116.4">A5</text>
<text x="253.5" y="119">A6</text>
<text x="236.7" y="121.5">D13</text>
<text x="247.2" y="125.2" transform="rotate(-90 247.2 125.2)">GND</text>
<text x="249.8" y="125.2" transform="rotate(-90 249.8 125.2)">GND</text>
<text x="253.5" y="121.5">A7</text>
<text x="232.9" y="127.7">470</text>
<text x="25" y="137.8" transform="rotate(-90 25 137.8)">470</text>
<text x="32.6" y="137.8" transform="rotate(-90 32.6 137.8)">470</text>
<text x="235" y="134.5">D3</text>
<text x="235" y="137.1">BlinkingLed</text>
<text x="30.6" y="148.9" transform="rotate(-90 30.6 148.9)">PumpLed</text>
<text x="159.3" y="145.6">GND</text>
<text x="168.1" y="145.6">GND</text>
<text x="22.2" y="151.1" transform="rotate(-90 22.2 151.1)">PressControlState</text>
</g>
<g font-size="1.8" fill="#a90000">
<text x="161" y="54.2" transform="rotate(-90 161 54.2)">~</text>
<text x="166.1" y="54.2" transform="rotate(-90 166.1 54.2)">~</text>
<text x="63.4" y="79.8">1</text>
<text x="63.4" y="82.3">2</text>
<text x="243.6" y="80.1" transform="rotate(-90 243.6 80.1)">30</text>
<text x="248.7" y="80.1" transform="rotate(-90 248.7 80.1)">17</text>
<text x="251.2" y="80.1" transform="rotate(-90 251.2 80.1)">27</text>
<text x="63.4" y="84.8">3</text>
<text x="63.4" y="87.4">4</text>
<text x="63.4" y="89.9">5</text>
<text x="234.2" y="89.9">1</text>
<text x="234.2" y="87.4">2</text>
<text x="256.5" y="87.4">28</text>
<text x="257.1" y="89.9">3</text>
<text x="63.4" y="92.5">6</text>
<text x="63.4" y="95">7</text>
<text x="234.2" y="92.5">5</text>
<text x="234.2" y="95">6</text>
<text x="63.4" y="97.5">8</text>
<text x="234.2" y="97.5">7</text>
<text x="234.2" y="100.1">8</text>
<text x="256.5" y="97.5">18</text>
<text x="233.6" y="105.2">10</text>
<text x="233.6" y="107.7">11</text>
<text x="234.2" y="102.6">9</text>
<text x="256.5" y="102.6">19</text>
<text x="256.5" y="105.2">20</text>
<text x="256.5" y="107.7">21</text>
<text x="233.6" y="110.2">12</text>
<text x="233.6" y="112.8">13</text>
<text x="256.5" y="110.2">22</text>
<text x="256.5" y="112.8">23</text>
<text x="233.6" y="115.3">14</text>
<text x="233.6" y="117.9">15</text>
<text x="256.5" y="115.3">24</text>
<text x="256.5" y="117.9">25</text>
<text x="233.6" y="120.4">16</text>
<text x="256.5" y="120.4">26</text>
<text x="246.1" y="127.7" transform="rotate(-90 246.1 127.7)">4</text>
<text x="248.7" y="128.3" transform="rotate(-90 248.7 128.3)">29</text>
<text x="77.4" y="148.3">1</text>
<text x="77.4" y="150.9">2</text>
<text x="77.4" y="153.4">3</text>
<text x="77.4" y="156">4</text>
<text x="77.4" y="158.5">5</text>
<text x="77.4" y="161">6</text>
<text x="77.4" y="163.6">7</text>
<text x="77.4" y="166.1">8</text>
</g>
<g font-size="1.4" fill="#a90000">
<text x="231.3" y="23.9">~</text>
<text x="245.3" y="23.9">~</text>
<text x="93.4" y="26.4">1</text>
<text x="93.4" y="29">2</text>
<text x="231.3" y="29">~</text>
<text x="245.3" y="29">~</text>
<text x="31.9" y="34">~</text>
<text x="93.4" y="31.5">3</text>
<text x="93.4" y="34">4</text>
<text x="31.9" y="39.1">~</text>
<text x="195.9" y="44.2">8</text>
<text x="204.2" y="44.2">3</text>
<text x="204.2" y="46.7">5</text>
<text x="225.1" y="44.2">8</text>
<text x="233.4" y="44.2">3</text>
<text x="233.4" y="46.7">5</text>
<text x="195.9" y="49.3">9</text>
<text x="204.2" y="49.3">1</text>
<text x="225.1" y="49.3">9</text>
<text x="233.4" y="49.3">1</text>
<text x="111.9" y="92.5">~</text>
<text x="125.9" y="92.5">~</text>
<text x="111.9" y="97.5">~</text>
<text x="125.9" y="97.5">~</text>
</g>
<g font-size="1.4" fill="#006464">
<text x="233.4" y="22.3">Press_Control</text>
<text x="26.1" y="32.5">Pump</text>
<text x="114" y="93.4">L</text>
<text x="123.2" y="93.4">+</text>
<text x="114" y="98.5">N</text>
<text x="200.3" y="130.3">startPControl</text>
<text x="215.9" y="130.3">TestAlarm</text>
<text x="49.5" y="173.2">startPControl</text>
</g>
<g font-size="1.4" fill="#840000">
<text x="148.6" y="58">startPControl</text>
<text x="242.1" y="59.6" transform="rotate(-90 242.1 59.6)">PumpState</text>
<text x="139.7" y="63.6">+Vcc</text>
<text x="211.6" y="62.4" transform="rotate(-90 211.6 62.4)">pressControlState</text>
<text x="121.5" y="69.4">arduino_PControl</text>
<text x="140.9" y="66.1">Gnd</text>
<text x="142" y="68.7">IN</text>
<text x="80.2" y="82.1">PumpLed</text>
<text x="73.5" y="84.6">pressControlState</text>
<text x="77.4" y="89.7">activeBuzzer</text>
<text x="76.3" y="92.2">passiveBuzzer</text>
<text x="76.6" y="94.8">startPControl</text>
<text x="240.5" y="96">PWM</text>
<text x="211.1" y="98.6">arduino_PControl</text>
<text x="212.1" y="96.1">sonoff_PControl</text>
<text x="213.5" y="101.1">passiveBuzzer</text>
<text x="240.3" y="101.1">PWM</text>
<text x="214.6" y="103.7">activeBuzzer</text>
<text x="217.4" y="106.2">pumpLed</text>
<text x="240.3" y="103.6">PWM</text>
<text x="211.2" y="113.8">pressControlState</text>
<text x="216.5" y="111.3">PumpState</text>
<text x="240.3" y="111.2">PWM</text>
<text x="240.8" y="113.8">PWM</text>
<text x="193" y="116.4">startPControl</text>
<text x="193.4" y="118.9">testAlarm</text>
<text x="240.8" y="116.3">PWM</text>
<text x="167.5" y="127.8">activeBuzzer</text>
<text x="177.7" y="132.9">passiveBuzzer</text>
</g>
<g font-size="1.1" fill="#840000">
<text x="232.5" y="27.8">220Vac</text>
<text x="232.9" y="26.5">IN</text>
<text x="241.8" y="27.5">OUT</text>
<text x="26.7" y="37.4">220Vac</text>
</g>
<text font-size="1.1" fill="#840084" x="122.6" y="96.1">5Vcc</text>
<g font-size=".9" fill="#840000">
<text x="166.6" y="50.1">Gnd</text>
<text x="148.3" y="63.9">IN</text>
<text x="151.9" y="64.4" transform="rotate(-90 151.9 64.4)">R</text>
<text x="153.7" y="63.7">+Vcc</text>
<text x="163.4" y="64.7">NC</text>
<text x="153.8" y="68.9">GND</text>
<text x="163.5" y="68.6">NO</text>
<text x="113.6" y="95.2">220V</text>
</g>
<text font-size=".9" fill="#840084" x="123.5" y="95.2">Vdc</text>
</svg>
